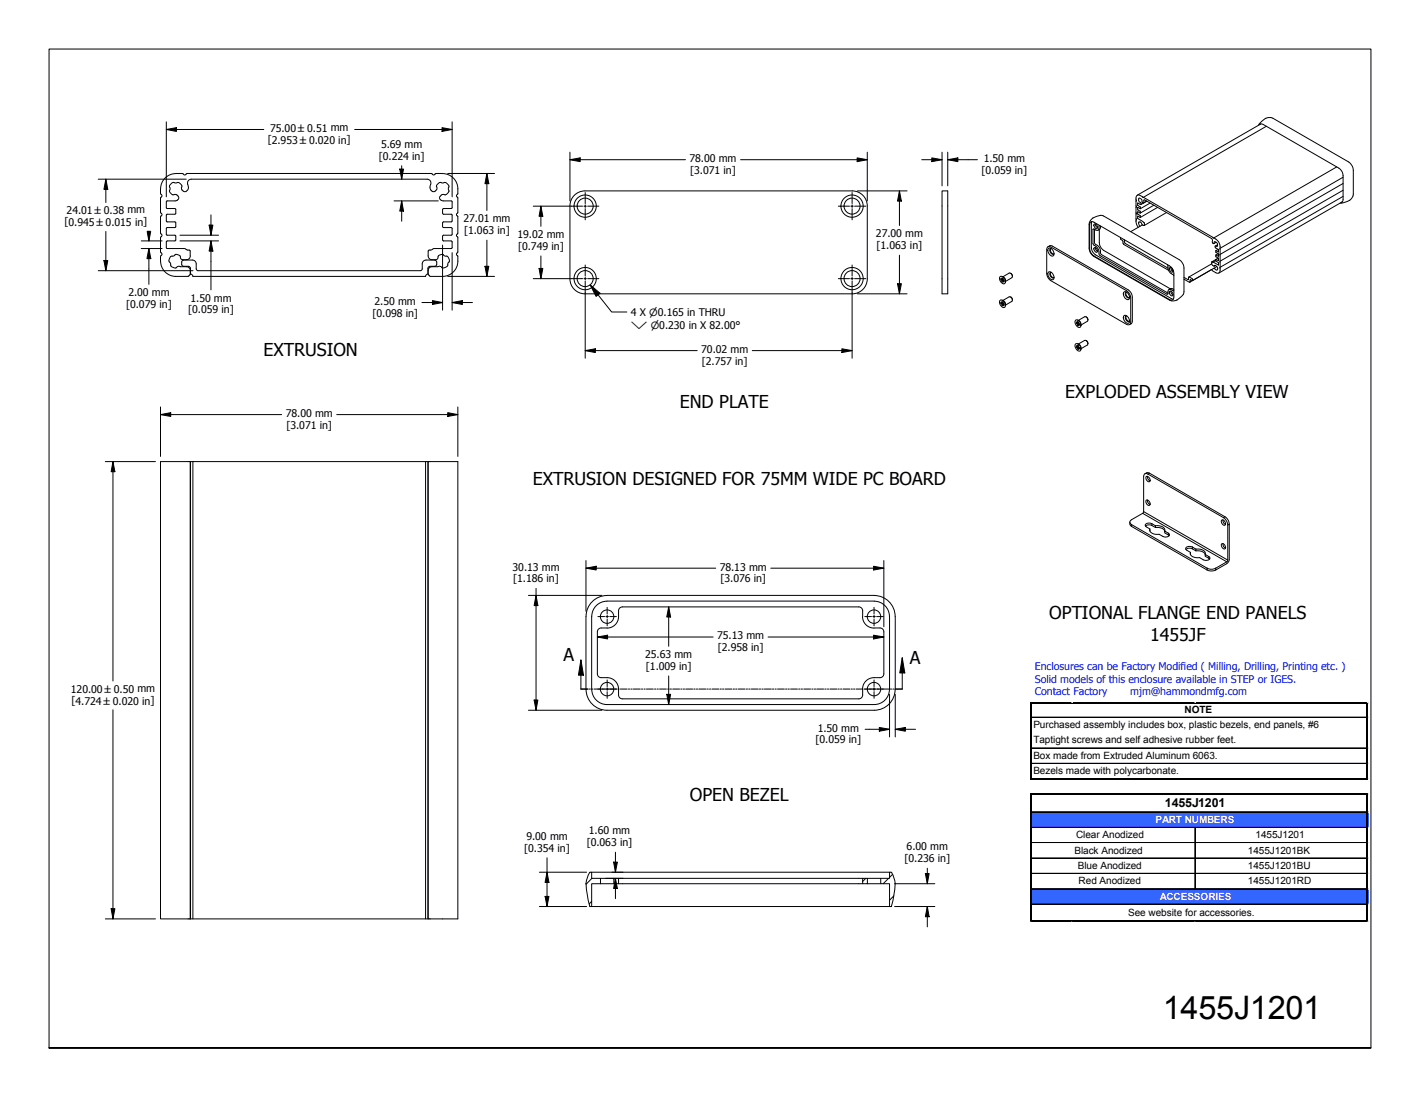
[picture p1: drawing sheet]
<svg xmlns="http://www.w3.org/2000/svg" width="279mm" height="216mm" viewBox="0 0 279 216" stroke-linecap="round" stroke-linejoin="round" font-family="sans-serif">
<!-- layer: 0 -->
<g fill="#36f">
<path d="M202.9 159.8h66.3v3.2h-66.3z" fill-rule="evenodd"/>
<path d="M202.9 174.9h66.3v3.2h-66.3z" fill-rule="evenodd"/>
</g>
<path d="M202.8 138.2v.1" fill="none" stroke="#dadcdd" stroke-width=".2"/>
<path d="M202.8 138.2l.2 .1z" fill-rule="evenodd" fill="#dadcdd"/>
<path d="M203 138.3h66.2" fill="none" stroke="#000" stroke-width=".22"/>
<path d="M269 138.2v.1" fill="none" stroke="#dadcdd" stroke-width=".2"/>
<path d="M269 138.2l.2 .1z" fill-rule="evenodd" fill="#dadcdd"/>
<path d="M203 141.1h65.9M203 141.2h65.9M203 147.2h65.9M203 147.3h65.9M203 150.2h65.9M203 150.3h65.9" fill="none" stroke="#000" stroke-width=".2"/>
<path d="M202.9 138.2v15.2" fill="none" stroke="#000" stroke-width=".22"/>
<path d="M210.9 138.2v.1" fill="none" stroke="#dadcdd" stroke-width=".2"/>
<path d="M210.9 138.2l.2 .1z" fill-rule="evenodd" fill="#dadcdd"/>
<path d="M235.1 138.2v.1" fill="none" stroke="#dadcdd" stroke-width=".2"/>
<path d="M235.1 138.2l.2 .1z" fill-rule="evenodd" fill="#dadcdd"/>
<path d="M269 138.5v14.9M203 153.2h66.2M203 156.3h66.2M269 156.4v25M203 181.3h66.2" fill="none" stroke="#000" stroke-width=".34"/>
<g fill="none" stroke="#000" stroke-width=".2">
<path d="M203 159.8h65.9M203 159.9h65.9M203 162.8h65.9M203 162.9h65.9M203 165.8h65.9M203 165.9h65.9M203 168.8h65.9M203 168.9h65.9M203 171.9h65.9M203 172h65.9M203 174.9h65.9M203 175h65.9"/>
<path d="M203 177.9h65.9M203 178h65.9M235.1 163v12.1M235.2 163v12.1"/>
</g>
<path d="M202.9 156.1v25.3" fill="none" stroke="#000" stroke-width=".22"/>
<path d="M202.8 181.4v.1" fill="none" stroke="#dadcdd" stroke-width=".2"/>
<path d="M202.8 181.4l.2 .1z" fill-rule="evenodd" fill="#dadcdd"/>
<path d="M210.9 181.4v.1" fill="none" stroke="#dadcdd" stroke-width=".2"/>
<path d="M210.9 181.4l.2 .1z" fill-rule="evenodd" fill="#dadcdd"/>
<path d="M235.1 181.4v.1" fill="none" stroke="#dadcdd" stroke-width=".2"/>
<path d="M235.1 181.4l.2 .1z" fill-rule="evenodd" fill="#dadcdd"/>
<path d="M269 181.4v.1" fill="none" stroke="#dadcdd" stroke-width=".2"/>
<path d="M269 181.4l.2 .1z" fill-rule="evenodd" fill="#dadcdd"/>
<path d="M269.2 138.3h.1" fill="none" stroke="#dadcdd" stroke-width=".2"/>
<path d="M269.2 138.3l.1 .2z" fill-rule="evenodd" fill="#dadcdd"/>
<path d="M269.2 141.1h.1" fill="none" stroke="#dadcdd" stroke-width=".2"/>
<path d="M269.2 141.1l.1 .2z" fill-rule="evenodd" fill="#dadcdd"/>
<path d="M269.2 147.2h.1" fill="none" stroke="#dadcdd" stroke-width=".2"/>
<path d="M269.2 147.2l.1 .2z" fill-rule="evenodd" fill="#dadcdd"/>
<path d="M269.2 150.2h.1" fill="none" stroke="#dadcdd" stroke-width=".2"/>
<path d="M269.2 150.2l.1 .2z" fill-rule="evenodd" fill="#dadcdd"/>
<path d="M269.2 153.2h.1" fill="none" stroke="#dadcdd" stroke-width=".2"/>
<path d="M269.2 153.2l.1 .2z" fill-rule="evenodd" fill="#dadcdd"/>
<path d="M269.2 156.3h.1" fill="none" stroke="#dadcdd" stroke-width=".2"/>
<path d="M269.2 156.3l.1 .1z" fill-rule="evenodd" fill="#dadcdd"/>
<path d="M269.2 159.8h.1" fill="none" stroke="#dadcdd" stroke-width=".2"/>
<path d="M269.2 159.8l.1 .2z" fill-rule="evenodd" fill="#dadcdd"/>
<path d="M269.2 162.8h.1" fill="none" stroke="#dadcdd" stroke-width=".2"/>
<path d="M269.2 162.8l.1 .2z" fill-rule="evenodd" fill="#dadcdd"/>
<path d="M269.2 165.8h.1" fill="none" stroke="#dadcdd" stroke-width=".2"/>
<path d="M269.2 165.8l.1 .2z" fill-rule="evenodd" fill="#dadcdd"/>
<path d="M269.2 168.8h.1" fill="none" stroke="#dadcdd" stroke-width=".2"/>
<path d="M269.2 168.8l.1 .2z" fill-rule="evenodd" fill="#dadcdd"/>
<path d="M269.2 171.9h.1" fill="none" stroke="#dadcdd" stroke-width=".2"/>
<path d="M269.2 171.9l.1 .1z" fill-rule="evenodd" fill="#dadcdd"/>
<path d="M269.2 174.9h.1" fill="none" stroke="#dadcdd" stroke-width=".2"/>
<path d="M269.2 174.9l.1 .2z" fill-rule="evenodd" fill="#dadcdd"/>
<path d="M269.2 177.9h.1" fill="none" stroke="#dadcdd" stroke-width=".2"/>
<path d="M269.2 177.9l.1 .2z" fill-rule="evenodd" fill="#dadcdd"/>
<path d="M269.2 181.3h.1" fill="none" stroke="#dadcdd" stroke-width=".2"/>
<path d="M269.2 181.3l.1 .1z" fill-rule="evenodd" fill="#dadcdd"/>
<!-- layer: Hatch (ANSI) -->
<path d="M116.4 177.4l-.5 .5M116.5 172.9l-1.2 1.1M120.9 172.9l-.1 .1M170.3 172.9l-.6 .6M174.8 172.9l-1 1M175.6 172.1l-.6 .6M175.9 176.3l-.9 .9" fill="none" stroke="#000" stroke-width=".2"/>
<!-- layer: Visible (ANSI) -->
<g fill="none" stroke="#000" stroke-width=".2">
<path d="M31.6 38.1a.48 .48 0 0 1 .3 .4 .48 .48 0 0 1-.3 .5v2.8a.46 .46 0 0 1 .3 .4 .46 .46 0 0 1-.3 .5v3.2a.46 .46 0 0 1 .3 .4 .46 .46 0 0 1-.3 .4M32.7 39.7v1.2M34.3 35.9h.6M34.3 35.9a.86 .86 0 0 0-.8 .4 .86 .86 0 0 0 0 .9 .84 .84 0 0 0 .2 1 .84 .84 0 0 0 .9 .1l.5 .3M34.6 34.1h1.3M34.6 34.2a2.99 2.99 0 0 0-3 3v.9M34.9 35.9l.5 .2 .4 .4M35 38.6a.59 .59 0 0 1 .1 .7 .59 .59 0 0 1-.7 .2h-1.5l-.2 .2M35.8 36.5v.3a.58 .58 0 0 0 .2 .8M35.9 34.2l.2 .1M36 37.6l.5 .1 .2-.1M36.8 34.2l-.2 .1a.28 .28 0 0 1-.3 .1 .28 .28 0 0 1-.2-.1"/>
<path d="M36.8 34.1h48.1M36.9 36.3l.2 .5M37.1 36.8l-.1 .5-.3 .3M37.6 35.3a.75 .75 0 0 0-.7 1M37.7 35.3h46.3M84 35.3a.85 .85 0 0 1 .6 1.3 .72 .72 0 0 0 .5 1 .72 .72 0 0 0 .9-.6 .76 .76 0 0 1 .8-1.1M84.9 34.2a.48 .48 0 0 0 .4 .2 .48 .48 0 0 0 .5-.2M85.8 34.1h1.3M86.8 35.9h.6M87.1 34.2a3.2 3.2 0 0 1 3 3.9M87.2 39.5h1.6l.2 .2M87.4 35.9a.87 .87 0 0 1 .8 1.3 .84 .84 0 0 1-.2 .9 .84 .84 0 0 1-1 .2 .64 .64 0 0 0-.5 .7 .64 .64 0 0 0 .7 .5"/>
<path d="M89 39.7v1.2M90.1 38.1a.48 .48 0 0 0-.3 .4 .48 .48 0 0 0 .3 .5v2.8a.47 .47 0 0 0-.3 .4 .47 .47 0 0 0 .3 .5v3.2a.47 .47 0 0 0-.3 .4 .47 .47 0 0 0 .3 .4M112.8 38.7a2.95 2.95 0 0 1 2.3-1.1h52.6a2.95 2.95 0 0 1 2.9 2.9v14.4a2.95 2.95 0 0 1-2.9 2.9h-52.6a2.95 2.95 0 0 1-3-2.9v-14.4l.1-.7zM185.4 37.6h1.1v20.2h-1.1zM223.5 39.6l.1 3.6a1.5 1.5 0 0 0 .4 1.5M223.6 39.5h-.1M225 38.8l13.7 8a2.1 2.1 0 0 1 1.4 2.3l-.1 3.6a.79 .79 0 0 1-.5 1.1l-1-.5-.1-.3-4.2 2.5v-.4l.4 .1-.1-.4-.5-.3-.2 .6-.8-.5M225 38.8l-.3-.1a.83 .83 0 0 0-1-.2l-.2 1.1M225 39.9v-.5l.2-.1 13.3 7.8a.61 .61 0 0 0 .3 .8l.5-.2M226.3 40l-1.9 1.1M247.6 24.6a2.34 2.34 0 0 1 2.8-1.3l14.9 8.6a2.11 2.11 0 0 1 1 1.6v4.7a2.02 2.02 0 0 1-1.9 1.7l-.7 .1M247.8 24.5l.3-.1 .4 .1 15.2 8.8 .4 .6 .2 .7v4.6l-.1 .4-.3 .2"/>
<path d="M248.1 24.4l-24.3 14M249.2 24.8l-24.2 14M263 32.9l-24.2 13.9M264.1 39.7l-24.3 14M264.3 34.9l-24.2 14M264.3 36.1l-24.2 14M264.3 37.4l-24.2 14M264.3 38.7l-24.2 13.9M31.6 46.8v2.8l.1 .1M31.7 49.8a.41 .41 0 0 1-.1 .7 3.3 3.3 0 0 0 2.3 3.8l3.1 .1 .2-.1M32.7 40.9l.2 .1 1.6 .1 .1 .9M34.6 42l-.2 .2h-1.6l-.1 1.3 .2 .2h1.5l.2 .1"/>
<path d="M34.6 43.9l-.1 .8-1.6 .1-.2 .2 .1 1.2 1.6 .1 .2 .2-.1 .9-1.7 .1v1.4h3.4l.6 .3h.5M35.5 52.5h1.2a.72 .72 0 0 1 .7 .7l-.1 .9M36.1 51.2l-.2 .1a.81 .81 0 0 0 0 1.1h.2M36.1 51.2h1.7M36.1 52.4h1M37.2 49.2l.2 .2M37.3 54.1l-.1 .2M37.4 49.4v1a.75 .75 0 0 1-.7 .7h-.7a.78 .78 0 0 1-.6-.8l-.2-.1a.57 .57 0 0 0-.9 .1 .9 .9 0 0 0-1 .6 .9 .9 0 0 0 .3 1 .78 .78 0 0 0 .5 .8 .78 .78 0 0 0 .8-.3l.6 .1M84.2 49.4v1a.75 .75 0 0 0 .8 .7h.7M84.4 54.1l.3 .3M84.4 49.2l-.1 .2M84.6 52.4l-.4 .4v1.1l-.4 .3-.1 .2h-45.7l-.3-.4-.2-.1v-1.1l-.4-.4"/>
<path d="M85.5 51.2l.2 .1a.81 .81 0 0 1 0 1.1h-1.1M85.6 51.2h-1.8a.75 .75 0 0 0-.7 .7l-.1 1.2-.3 .2h-43.7l-.3-.2a2.51 2.51 0 0 0-.3-1.7l-.5-.2M85.7 51.1a.77 .77 0 0 0 .6-.8l.8-.2 .3 .2a.88 .88 0 0 1 .9 1.3M87.1 41.2v.8M87.1 43.9v.7M87.1 46.5v.7M87.1 47.2l.2 .2 1.6 .1v1.4h-3.5l-.5 .3h-.5M87.1 44.6l.2 .2h1.6l.1 1.3-.2 .2h-1.5l-.2 .2M87.1 42l.2 .2h1.6l.1 1.3-.2 .2h-1.5l-.2 .1M88.3 51.6l-.1 .1a.86 .86 0 0 1-.5 .9 .86 .86 0 0 1-1-.2l-1.7 .1a.75 .75 0 0 0-.8 .7l.2 .9M89 40.9l-.2 .1h-1.5l-.2 .2M90 49.8a.41 .41 0 0 0 .1 .7 3.2 3.2 0 0 1-3 3.9h-2.4"/>
<path d="M90.1 46.8v2.8l-.1 .1M196.7 54.5l.2-.1a1 1 0 0 1 .8 1.4 .97 .97 0 0 1-1-1.3zM196.7 59.1l.2-.1a1.01 1.01 0 0 1 .8 1.5 1 1 0 0 1-1-1.4zM196.9 55.1l.2 .1v.2M196.9 59.7l.2 .1v.3M197.1 54.9l-.2-.1v.3M197.1 59.6l-.2-.1v.2M197.2 54.4l.6 .4v.7M197.2 59.1l.6 .4v.7M197.3 54.5l1.3-.8 .3 .1 .3 .4-.1 .5-1.3 .7M197.3 59.1l1.3-.7a.58 .58 0 0 1 .5 .9l-1.3 .7M197.3 54.8l-.2 .1v-.2l.4 .5"/>
<path d="M197.3 59.5l-.2 .1v-.2l.3 .1 .1 .6-.1-.1v.2l-.3-.1M197.4 55l-.5 .1M197.4 59.6l-.5 .1M197.4 55.1l-.3 .1M197.4 59.7l-.3 .1M197.4 55.1l-.3 .3M197.4 59.8l-.3 .3M197.5 55.2v.2l-.1-.1v.2l-.3-.1M197.5 55.2l-.1 .1M197.5 59.9l-.1 .1M198.8 53.8l.4 .3v.3M198.8 58.4l.4 .4v.3"/>
<path d="M206.1 48.6l.2-.1 .5 .1 15.1 8.8 .4 .6 .2 .7-.1 4.9a.5 .5 0 0 1-.7 .2l-15.2-8.7-.4-.6-.1-.7v-4.7zM206.2 48.6a.66 .66 0 0 1 .9-.1l15.1 8.7 .5 .6 .1 .7v4.7a.67 .67 0 0 1-.6 .7M206.3 48.9a.95 .95 0 0 1 .9 .5 .95 .95 0 0 1 0 1 1.05 1.05 0 0 1-.9-1.5zM206.3 53.5a.95 .95 0 0 1 .9 .5 .95 .95 0 0 1 0 1.1 1.05 1.05 0 0 1-.9-1.6zM206.7 48.9v.6l.3 .4 .3 .1M206.7 53.6v.6l.3 .3 .3 .2M206.8 48.9a.58 .58 0 0 0-.1 .8 .58 .58 0 0 0 .7 .2M206.8 53.6h-.1a.7 .7 0 0 0 .6 1.1l.1-.1M214.5 43.7l.2-.1 .5 .1 15.2 8.8 .4 .6 .2 .7-.1 5a.52 .52 0 0 1-.8 .2l-15.1-8.8-.5-.6-.1-.7v-4.7zM214.8 43.1a2.82 2.82 0 0 1 2.3-.6l14.9 8.6a2.11 2.11 0 0 1 1 1.6v4.7a2.2 2.2 0 0 1-2.9 1.7l-14.9-8.6a2.03 2.03 0 0 1-.9-1.7v-4.6l.1-.4zM214.8 43.6l-.1 5.1a1.72 1.72 0 0 0 .9 1.5l15.3 8.7M215.3 44.2a.53 .53 0 0 1 .6 .2 .53 .53 0 0 1-.1 .6l-.4-.3z"/>
<path d="M215.3 48.8a.53 .53 0 0 1 .6 .2 .53 .53 0 0 1-.1 .7l-.4-.3zM215.3 45.1l.2 2.9a1.76 1.76 0 0 1 1.1 1.9l13.2 7.8M215.5 44.1l.1 .3 .4 .4M215.5 48.7l.1 .4 .4 .4M216.3 45.1v3l.6 1 13.4 7.7M216.3 44.4l-.1 .1a.66 .66 0 0 1-.2 .8l-.9-.2 .1 3.1a1.76 1.76 0 0 1 1.1 1.9l.2 .2 13.1 7.6 .2-.1a.66 .66 0 0 1 .3-.8l.9 .2M216.5 44.5v.5l-.5 .3M220.5 46.8v.3l.4 .3 .2 .7 8.8 5.1M221.2 57.4a.95 .95 0 0 1 .9 .5 .95 .95 0 0 1-.1 1.1 1.05 1.05 0 0 1-.8-1.6zM221.2 47.2l.2 .7 8.4 4.9M221.6 57.5v.6l.3 .4 .3 .1M221.7 57.5a.62 .62 0 0 0-.2 .8 .62 .62 0 0 0 .7 .3v-.1"/>
<path d="M223.6 40.7h-.1M223.6 42l-.1 .1M223.6 43.2l-.1 .1M224.4 41.9l-.5-.2v.4l.5 .4v.3l-.5-.3-.1 .4 1.3 .9 .1 .4a.36 .36 0 0 1-.4 .1 .36 .36 0 0 1-.2-.4l-.1-.1a.3 .3 0 0 0-.5-.1 .3 .3 0 0 0 .1 .5l.2 .3M224.4 43.7h-.1M224.5 40.2l-.7-.2 .1 .4 .5 .3v.4l-.5-.3-.1 .4 .6 .4v.3M224.5 40.2h.1M224.5 40.2v-.3a.53 .53 0 0 1-.5-.4 .53 .53 0 0 1 .2-.5 .84 .84 0 0 1 .6 .8l.2 .2 .6-.4-1.1 .6M224.8 44.3l-2.3 1.3M227 40.4l-2.6 1.5M227.8 40.8l-3.4 2M229.5 41.8l-4.4 2.6"/>
<path d="M229.7 52.1l.1 .1a1.76 1.76 0 0 0 1.1 1.9l.1 .2M230 57l.4-.2 .6 .2M230.1 57.4a.54 .54 0 0 1 .6 .2 .54 .54 0 0 1 0 .6l-.5-.2zM230.1 52.7a.53 .53 0 0 1 .6 .2 .53 .53 0 0 1 0 .7l-.5-.3zM230.4 57.3l.1 .5 .3 .3M230.4 52.6l.1 .6 .3 .2M230.6 53.2l.2 .1M233 54.9l1 .7 .2-.1-.2 .1M238.4 51.9l-4.5 2.6M238.9 47.9a.24 .24 0 0 1 .1-.3 .24 .24 0 0 1 .3 .1 .51 .51 0 0 1 .1 .8l-.2-.1M239.2 52.2l-.3 .2M239.2 51.1v.3l.6 .4-.1 .4-1.2-.7a.52 .52 0 0 0 .5 .8 .33 .33 0 0 1 .5 .2l.1 .4-.1 .2-.7-.3"/>
<path d="M239.2 51.3l-.5 .3M239.2 51.1l-.8 .4M239.4 52.5l-4.8 2.7M239.5 48.2l-.4 .3 .2 .4 .4 .2M239.6 52.9l-.1 .1M239.7 50.8l-.5 .3M239.7 49.9l-.5 .3M239.7 49.1l-.5 .2M239.7 50.8v.5l-.5-.2M239.7 49.1v.5l-.5-.2v.3l.6 .3-.1 .4-.5-.2v.3l.5 .3M211.6 63.1l.2-.2a1.01 1.01 0 0 1 .7 1.5 1 1 0 0 1-.9-1.3zM211.6 67.7a.89 .89 0 0 1 .9 .4 .89 .89 0 0 1 0 1 1 1 0 0 1-.9-1.4z"/>
<path d="M211.8 63.6l.2 .2v.2M211.8 68.3l.2 .1v.2M212 63.3l.2 .1-.2 .1zM212 63.5l-.2-.1v.2M212 68.2l-.2-.1v.2M212 63l.6 .4 .1 .7M212 67.6l.6 .5 .1 .7M212.2 63.1l1.2-.8 .5 .2 .2 .4-.1 .3-1.3 .8M212.2 67.7l1.2-.7 .5 .2 .2 .4-.1 .3-1.3 .7M212.2 63.4l.2 .6-.2-.1v.2l-.2-.1M212.2 63.5l-.4 .1M212.2 68.1l-.2 .1v-.3l.4 .5"/>
<path d="M212.2 68.2l-.4 .1M212.2 63.6l-.2 .2M212.2 68.3l-.2 .1M212.3 63.7l-.3 .3M212.3 68.3l-.3 .3M212.4 68.4v.3l-.2-.2v.3l-.2-.2M212.4 63.8l-.2 .1M212.4 68.4l-.2 .1M213.7 62.4l.2 .1 .2 .5M213.7 67l.2 .2 .2 .4M221.2 62.1a.95 .95 0 0 1 .9 .5 .95 .95 0 0 1-.1 1 1.05 1.05 0 0 1-.8-1.5zM221.6 62.2v.5l.3 .4 .3 .1"/>
<path d="M221.7 62.2a.62 .62 0 0 0-.2 .7 .62 .62 0 0 0 .7 .4v-.1M31.6 90.8h5.8v90h-5.8zM37.4 90.8h.1M38 90.8h-.5v90M83.7 90.8h-45.7v90M84.2 90.8h-.5v90M84.2 90.8h5.9v90h-5.9zM84.2 90.8v90M225.2 93.3l.2-.1 .5 .1 14.8 8.6 .5 .4 .4 1v7.1l-2.4 1.4a1.72 1.72 0 0 1-1.7 0l-14.8-8.5a.51 .51 0 0 1-.4-.5 .51 .51 0 0 1 .4-.5l2.3-1.5v-7zM225.3 93.2a.68 .68 0 0 1 .9-.1l14.8 8.6a1.76 1.76 0 0 1 .9 1.5v7.1l-.5 .6-2.2 1.3-.7 .2-1-.2-14.8-8.6a.73 .73 0 0 1-.4-.8M225.5 98.4a.66 .66 0 0 1 .7 .4 .66 .66 0 0 1 0 .7l-.5-.2-.2-.5zM225.5 93.8a.66 .66 0 0 1 .7 .3 .66 .66 0 0 1 0 .7l-.5-.2-.2-.5z"/>
<path d="M225.8 93.7v.5l.5 .4M225.8 98.4v.4l.5 .5M117.1 119.4a2.99 2.99 0 0 1 2.3-1.1h52.6a3 3 0 0 1 3 3v14.4a2.99 2.99 0 0 1-3 3h-52.6a3 3 0 0 1-3-3v-14.4l.1-.7zM119.4 117.2h52.6M172 117.2a4.2 4.2 0 0 1 4.1 4.1v14.4a4.1 4.1 0 0 1-4.1 4.1h-52.6a4.1 4.1 0 0 1-4.1-4.1v-14.4a4.2 4.2 0 0 1 4.1-4.1M226.3 104.1a1.29 1.29 0 0 0 1.8 1.1 1.44 1.44 0 0 0 2 .2v-.3l-.9-.6v.4l.8 .5M226.3 104.5h.1M227.4 103.5v.3a1.47 1.47 0 0 0-2-.3M227.4 103.5l1.1 .1a.85 .85 0 0 1 .7 .9M227.4 103.8h.8a1.29 1.29 0 0 1 1 .7M227.4 103.5a1.68 1.68 0 0 0-1.8-.4l-.3 .3 .1 .1 .9 .6v.4M234.2 108.7a.93 .93 0 0 0 1.1 1h.8a1.41 1.41 0 0 0 1.9 .3v-.3l-.9-.6v.4l.9 .5"/>
<path d="M235.3 108.1a1.41 1.41 0 0 0-2-.3v.3l.9 .6v.4M235.3 108.1v.3a1.43 1.43 0 0 0-2-.2M235.3 108.1l1.1 .1a.81 .81 0 0 1 .7 .9 1.62 1.62 0 0 0-1.8-.7M240.4 107a.66 .66 0 0 1 .6 .3 .66 .66 0 0 1 0 .7l-.5-.2-.2-.4zM240.4 102.4a.66 .66 0 0 1 .6 .3 .66 .66 0 0 1 0 .7l-.5-.2-.2-.5zM240.6 102.3l.2 .7 .3 .2M240.6 107l.2 .6 .3 .3M119.5 133.4a2.25 2.25 0 0 1 2.2 2.2v1.2a.75 .75 0 0 0 .8 .7h46.5a.75 .75 0 0 0 .7-.7v-1.2M119.5 123.6h-1.2a.75 .75 0 0 0-.8 .7v8.3a.75 .75 0 0 0 .8 .8h1.2M169.7 121.4a2.22 2.22 0 0 0 2.3 2.2h1.2a.75 .75 0 0 1 .7 .7v8.3a.75 .75 0 0 1-.7 .8 2.9 2.9 0 0 0-3.2 1.1l-.3 1.1M169.7 121.3v-1.1a.75 .75 0 0 0-.7-.8h-46.5a.75 .75 0 0 0-.8 .8 2.88 2.88 0 0 1-1.1 3.1l-1.1 .3M116 178.3l.2 .1"/>
<path d="M116.4 178.4h58.6M116.4 171.7h58.6M118.2 173.9v-1h-1.8v-1.2h-.3a4.7 4.7 0 0 0-.6 4.1l.5 2.5M118.2 173.9h-1.8v4.5h-.2M118.2 173.9h2.6M118.2 172.9h2.6M120.8 172.9h.9v1h-.9zM121.7 173.9h48M121.7 172.9h48M169.7 172.9h1v1h-1zM170.7 172.9h4.3v-1.2h.3a4.8 4.8 0 0 1 .7 4.1l-.6 2.5M170.7 173.9h2.6"/>
<path d="M173.3 172.9v1h1.7v4.5h.3M175.4 178.3l-.1 .1M37.4 180.8h46.8"/>
<circle cx="115.1" cy="40.6" r="1.58"/>
<circle cx="115.1" cy="54.8" r="1.58"/>
<circle cx="115.1" cy="40.6" r="2.19"/>
<circle cx="115.1" cy="54.8" r="2.19"/>
<circle cx="167.7" cy="40.6" r="1.58"/>
<circle cx="167.7" cy="54.8" r="1.58"/>
<circle cx="167.7" cy="54.8" r="2.19"/>
<circle cx="167.7" cy="40.6" r="2.19"/>
<circle cx="119.5" cy="121.4" r="1.32"/>
<circle cx="119.5" cy="135.6" r="1.32"/>
<circle cx="172" cy="121.4" r="1.32"/>
<circle cx="172" cy="135.6" r="1.32"/>
</g>
<!-- layer: Visible Narrow (ANSI) -->
<path d="M226.2 93.1l-.3 .2M222.7 103.3v.3M224.8 101l16.6 9.6M225 100.7l16.6 9.5M226.6 103.1v.3M229.9 104.9v.4M234.6 107.7v.3M237.5 111.8v.4M237.8 109.5v.4M239.2 111.8v.4M241 101.7l-.3 .2M241.9 103.2l-.3 .1" fill="none" stroke="#000" stroke-width=".2"/>
<!-- layer: Section Line (ANSI) -->
<g fill="none" stroke="#000" stroke-width=".2">
<path d="M114.3 129.9l.5 3h-1zM114.3 129.9v5.7h1.4M115.9 135.6h.3M116.4 135.6h.2M116.9 135.6h1.3M118.5 135.6h.2M119 135.6h.2M119.5 135.6h1.3M121.1 135.6h.2M121.5 135.6h.3M122 135.6h1.4M123.6 135.6h.3"/>
<path d="M124.1 135.6h.3M124.6 135.6h1.4M126.2 135.6h.3M126.7 135.6h.3M127.2 135.6h1.3M128.8 135.6h.3M129.3 135.6h.2M129.8 135.6h1.3M131.4 135.6h.2M131.8 135.6h.3M132.4 135.6h1.3M133.9 135.6h.3"/>
<path d="M134.4 135.6h.3M134.9 135.6h1.4M136.5 135.6h.3M137 135.6h.3M137.5 135.6h1.4M139.1 135.6h.3M139.6 135.6h.2M140.1 135.6h1.3M141.7 135.6h.2M142.2 135.6h.2M142.7 135.6h1.3M144.3 135.6h.2"/>
<path d="M144.7 135.6h.3M145.2 135.6h1.4M146.8 135.6h.3M147.3 135.6h.3M147.8 135.6h1.4M149.4 135.6h.3M149.9 135.6h.3M150.4 135.6h1.4M152 135.6h.3M152.5 135.6h.2M153 135.6h1.3M154.6 135.6h.2"/>
<path d="M155 135.6h.3M155.6 135.6h1.3M157.1 135.6h.3M157.6 135.6h.3M158.1 135.6h1.4M159.7 135.6h.3M160.2 135.6h.3M160.7 135.6h1.4M162.3 135.6h.3M162.8 135.6h.2M163.3 135.6h1.4M164.9 135.6h.2"/>
<path d="M165.4 135.6h.2M165.9 135.6h1.3M167.4 135.6h.3M167.9 135.6h.3M168.4 135.6h1.4M170 135.6h.3M170.5 135.6h.3M171 135.6h1.4M172.6 135.6h.3M173.1 135.6h.3M173.6 135.6h1.4M175.2 135.6h.3"/>
<path d="M175.7 135.6h.2M177.5 129.5l.5 2.9h-1zM177.5 129.5v6.1h-1.3"/>
</g>
<g fill="#000">
<path d="M114.3 129.9l.5 3h-1z" fill-rule="evenodd"/>
<path d="M177.5 129.5l.5 2.9h-1z" fill-rule="evenodd"/>
</g>
<!-- layer: Sketch Geometry (ANSI) -->
<path d="M9.7 206.2v-196.5h260v196.5h-260h260" fill="none" stroke="#000" stroke-width=".2"/>
<!-- layer: Dimension (ANSI) -->
<g fill="none" stroke="#000" stroke-width=".2">
<path d="M19.3 35.3h17.3M20.8 35.3l.4 2h-.8zM20.8 35.3v4.6M32.7 25.5l2-.4v.8zM32.7 25.5h19.2M32.7 24v14.7M69.8 25.5h19.2M77.5 39.5h8.7M78.7 33.3h.7l-.4 2zM79 39.5l.4 2.1h-.7zM79 32.6v2.7M79 39.5v4"/>
<path d="M87 25.1l2 .4-2 .4zM88.1 34.1h9.2M89 24v14.7M95.8 34.1l.4 2.1h-.8zM95.8 34.1v7.3M112.1 31.4l2.1-.3v.7zM112.1 31.4h22.8M112.1 30v9.5M145.7 31.4h24.9M168.7 31.1l1.9 .3-1.9 .4zM168.7 37.6h9.8M170.6 30v9.5"/>
<path d="M177 37.6l.4 2h-.8zM177 37.6v6.8M181.4 31.4h4M183.3 31.1l2.1 .3-2.1 .4zM185.4 30v6.6M186.5 31.4l2-.3v.7zM186.5 31.4h5.8M186.5 30v6.6M19.3 53.3h18.7M20.4 51.3h.8l-.4 2zM20.8 45.6v7.7M27.8 47.4h4.1"/>
<path d="M27.8 48.9h4.1M29 45.6l.3 1.8v-1.8M29.3 48.9l.4 2h-.8zM29.3 48.9v7.1M29.7 45.6l-.4 1.8M35.4 47.4h7.6M35.4 46.3h7.6M41.1 44.3h.8l-.4 2zM41.5 47.4l.4 2h-.8zM41.5 42.3v4M41.5 47.4v9.6M83 59.5h4.1"/>
<path d="M85.1 59.2l2 .3-2 .4zM87.1 48.2v12.8M88.1 54.4h9.2M89 59.5l2-.3v.7zM89 49.7v11.3M89 59.5h4M95.4 52.4h.8l-.4 2zM95.8 47.3v7.1M104.9 40.6h7.5M104.9 54.8h7.5M106.1 52.8h.7l-.4 2zM106.4 40.6l.4 2h-.7z"/>
<path d="M106.4 40.6v3.9M106.4 50.4v4.4M115.1 57.5v13M167.7 57.5v13M168.7 57.8h9.8M176.6 55.8h.8l-.4 2zM177 50.2v7.6M115.1 69l2-.4v.8zM115.1 69h22.1M148 69h19.7M165.7 68.6l2 .4-2 .4zM20.7 90.8h9.9"/>
<path d="M22.2 90.8l.4 2h-.7zM22.2 90.8v43.2M31.6 81.6l2-.4v.8zM31.6 81.6h23.8M31.6 80.1v9.7M66.3 81.6h23.8M88.1 81.2l2 .4-2 .4zM90.1 80.1v9.7M104 117.2h14.4M105.5 117.2l.3 2h-.7zM105.5 115.8v24M115.3 111.8l2-.4v.8z"/>
<path d="M115.3 111.8h25.5M115.3 110.3v10M131.6 119.4l.4 2h-.8zM131.6 119.4v7.8M151.7 111.8h22.2M171.9 111.4l2 .4-2 .4zM173.9 110.3v13.1M22.2 139.7v41.1M104 139.8h14.4M105.1 137.8h.7l-.3 2zM117.5 125.4l2-.4v.8zM117.5 125.4h22.8"/>
<path d="M131.2 136.7h.8l-.4 2zM131.6 133v5.7M151.1 125.4h22.8M171.9 125l2 .4-2 .4zM175 136.7v8.3M176.1 136.7v8.3M170.2 143.5h4.8M173 143.2l2 .3-2 .4zM176.1 143.5l2-.3v.7zM176.1 143.5h4M21.9 178.8h.7l-.4 2zM106.1 178.4h9.3"/>
<path d="M106.1 171.7h9.3M107.3 176.4h.7l-.4 2zM107.6 171.7l.4 2h-.7zM107.6 168.8v9.6M119.1 172.9h3.5M120.4 171.7h2.2M120.7 169.7h.8l-.4 2zM121.1 172.9l.4 2h-.8zM121.1 167.7v4M121.1 172.9v4M176 178.4h7.9M176 173.9h7.9"/>
<path d="M182.1 171.9h.7l-.3 2zM182.5 178.4l.3 2h-.7zM182.5 170.9v3M182.5 178.4v4M20.7 180.8h9.9"/>
</g>
<g fill="#000">
<path d="M20.8 35.3l.4 2h-.8z" fill-rule="evenodd"/>
<path d="M32.7 25.5l2-.4v.8z" fill-rule="evenodd"/>
<path d="M78.7 33.3h.7l-.4 2z" fill-rule="evenodd"/>
<path d="M87 25.1l2 .4-2 .4z" fill-rule="evenodd"/>
<path d="M95.8 34.1l.4 2.1h-.8z" fill-rule="evenodd"/>
<path d="M112.1 31.4l2.1-.3v.7z" fill-rule="evenodd"/>
<path d="M168.7 31.1l1.9 .3-1.9 .4z" fill-rule="evenodd"/>
<path d="M177 37.6l.4 2h-.8z" fill-rule="evenodd"/>
<path d="M183.3 31.1l2.1 .3-2.1 .4z" fill-rule="evenodd"/>
<path d="M186.5 31.4l2-.3v.7z" fill-rule="evenodd"/>
<path d="M20.4 51.3h.8l-.4 2z" fill-rule="evenodd"/>
<path d="M28.9 45.4h.8l-.4 2z" fill-rule="evenodd"/>
<path d="M29.3 48.9l.4 2h-.8z" fill-rule="evenodd"/>
<path d="M41.1 44.3h.8l-.4 2z" fill-rule="evenodd"/>
<path d="M41.5 47.4l.4 2h-.8z" fill-rule="evenodd"/>
<path d="M79 39.5l.4 2.1h-.7z" fill-rule="evenodd"/>
<path d="M85.1 59.2l2 .3-2 .4z" fill-rule="evenodd"/>
<path d="M89 59.5l2-.3v.7z" fill-rule="evenodd"/>
<path d="M95.4 52.4h.8l-.4 2z" fill-rule="evenodd"/>
<path d="M106.1 52.8h.7l-.4 2z" fill-rule="evenodd"/>
<path d="M106.4 40.6l.4 2h-.7z" fill-rule="evenodd"/>
<path d="M176.6 55.8h.8l-.4 2z" fill-rule="evenodd"/>
<path d="M115.1 69l2-.4v.8z" fill-rule="evenodd"/>
<path d="M165.7 68.6l2 .4-2 .4z" fill-rule="evenodd"/>
<path d="M22.2 90.8l.4 2h-.7z" fill-rule="evenodd"/>
<path d="M31.6 81.6l2-.4v.8z" fill-rule="evenodd"/>
<path d="M88.1 81.2l2 .4-2 .4z" fill-rule="evenodd"/>
<path d="M105.5 117.2l.3 2h-.7z" fill-rule="evenodd"/>
<path d="M115.3 111.8l2-.4v.8z" fill-rule="evenodd"/>
<path d="M171.9 111.4l2 .4-2 .4z" fill-rule="evenodd"/>
<path d="M105.1 137.8h.7l-.3 2z" fill-rule="evenodd"/>
<path d="M117.5 125.4l2-.4v.8z" fill-rule="evenodd"/>
<path d="M131.2 136.7h.8l-.4 2z" fill-rule="evenodd"/>
<path d="M131.6 119.4l.4 2h-.8z" fill-rule="evenodd"/>
<path d="M171.9 125l2 .4-2 .4z" fill-rule="evenodd"/>
<path d="M173 143.2l2 .3-2 .4z" fill-rule="evenodd"/>
<path d="M176.1 143.5l2-.3v.7z" fill-rule="evenodd"/>
<path d="M21.9 178.8h.7l-.4 2z" fill-rule="evenodd"/>
<path d="M107.3 176.4h.7l-.4 2z" fill-rule="evenodd"/>
<path d="M107.6 171.7l.4 2h-.7z" fill-rule="evenodd"/>
<path d="M120.7 169.7h.8l-.4 2z" fill-rule="evenodd"/>
<path d="M121.1 172.9l.4 2h-.8z" fill-rule="evenodd"/>
<path d="M182.1 171.9h.7l-.3 2z" fill-rule="evenodd"/>
<path d="M182.5 178.4l.3 2h-.7z" fill-rule="evenodd"/>
</g>
<!-- layer: Center Mark (ANSI) -->
<g fill="none" stroke="#000" stroke-width=".2">
<path d="M115.1 37.9v2.2M167.7 37.9v2.2M112.4 40.6h2.2M112.4 54.8h2.2M114.9 40.6h.5M114.9 54.8h.5M115.1 40.3v.5M115.1 41.1v2.2M115.1 52.2v2.1M115.1 54.6v.5M115.1 55.3v2.2M115.6 40.6h2.2"/>
<path d="M115.6 54.8h2.2M165 40.6h2.2M165 54.8h2.2M167.4 40.6h.5M167.4 54.8h.5M167.7 40.3v.5M167.7 41.1v2.2M167.7 52.2v2.1M167.7 54.6v.5M167.7 55.3v2.2M168.1 40.6h2.2M168.1 54.8h2.2"/>
<path d="M119.5 119.5v1.3M172 119.5v1.3M117.6 121.3h1.4M117.6 135.6h1.4M119.2 121.3h.5M119.2 135.6h.5M119.5 121.1v.5M119.5 121.9v1.3M119.5 133.8v1.3M119.5 135.4v.5M119.5 136.1v1.3M120 121.3h1.3"/>
<path d="M120 135.6h1.3M170.2 121.3h1.3M170.2 135.6h1.3M171.7 121.3h.5M171.7 135.6h.5M172 121.1v.5M172 121.9v1.3M172 133.8v1.3M172 135.4v.5M172 136.1v1.3M172.5 121.3h1.3M172.5 135.6h1.3"/>
</g>
<!-- layer: Symbol (ANSI) -->
<path d="M116.1 56.1l2 1.6-.8 .6zM116.1 56.1l4.3 5.3h2.9" fill="none" stroke="#000" stroke-width=".2"/>
<path d="M116.1 56.1l2 1.6-.8 .6z" fill-rule="evenodd" fill="#000"/>
<text font-size="6.4" x="228.8" y="200.6">1455J1201</text>
<g font-size="3.5">
<text x="51.9" y="70">EXTRUSION</text>
<text x="133.8" y="80.4">END PLATE</text>
<text x="209.6" y="78.2">EXPLODED ASSEMBLY VIEW</text>
<text x="104.8" y="95.4">EXTRUSION DESIGNED FOR 75MM WIDE PC BOARD</text>
<text x="206.5" y="121.9">OPTIONAL FLANGE END PANELS</text>
<text x="110.9" y="130.1">A</text>
<text x="179" y="130.6">A</text>
<text x="226.3" y="126.1">1455JF</text>
<text x="135.7" y="157.6">OPEN BEZEL</text>
</g>
<text font-size="2.4" x="229.2" y="158.8">1455J1201</text>
<g font-size="2.1">
<text x="52.7" y="28.2">[2.953 ±0.020 in]</text>
<text x="53.1" y="26">75.00 ±0.51 mm</text>
<text x="75" y="29.1">5.69 mm</text>
<text x="74.5" y="31.4">[0.224 in]</text>
<text x="135.7" y="31.9">78.00 mm</text>
<text x="135.8" y="34.2">[3.071 in]</text>
<text x="193.1" y="34.2">[0.059 in]</text>
<text x="193.5" y="31.9">1.50 mm</text>
<text x="12.7" y="44.3">[0.945 ±0.015 in]</text>
<text x="13.1" y="42.2">24.01 ±0.38 mm</text>
<text x="91.2" y="43.8">27.01 mm</text>
<text x="91.3" y="46.1">[1.063 in]</text>
<text x="101.8" y="46.9">19.02 mm</text>
<text x="172.4" y="46.7">27.00 mm</text>
<text x="101.9" y="49.2">[0.749 in]</text>
<text x="172.5" y="49">[1.063 in]</text>
<text x="25.3" y="58.3">2.00 mm</text>
<text x="37.5" y="59.4">1.50 mm</text>
<text x="24.8" y="60.6">[0.079 in]</text>
<text x="37" y="61.7">[0.059 in]</text>
<text x="73.3" y="62.3">[0.098 in]</text>
<text x="73.7" y="60">2.50 mm</text>
<text x="124.1" y="62.1">4 X ⌀0.165 in THRU</text>
<text x="138" y="69.5">70.02 mm</text>
<text x="138.1" y="71.8">[2.757 in]</text>
<text x="56.2" y="82.1">78.00 mm</text>
<text x="56.3" y="84.4">[3.071 in]</text>
<text x="100.8" y="112.3">30.13 mm</text>
<text x="141.6" y="112.3">78.13 mm</text>
<text x="101" y="114.6">[1.186 in]</text>
<text x="141.8" y="114.6">[3.076 in]</text>
<text x="141.1" y="125.9">75.13 mm</text>
<text x="127" y="129.5">25.63 mm</text>
<text x="127.1" y="131.8">[1.009 in]</text>
<text x="141.2" y="128.2">[2.958 in]</text>
<text x="13.9" y="136.4">120.00 ±0.50 mm</text>
<text x="14.1" y="138.5">[4.724 ±0.020 in]</text>
<text x="160.4" y="146.3">[0.059 in]</text>
<text x="160.9" y="144">1.50 mm</text>
<text x="103.1" y="167.6">[0.354 in]</text>
<text x="103.6" y="165.3">9.00 mm</text>
<text x="115.4" y="166.5">[0.063 in]</text>
<text x="115.9" y="164.2">1.60 mm</text>
<text x="178.4" y="167.3">6.00 mm</text>
<text x="178" y="169.7">[0.236 in]</text>
</g>
<g font-size="2.1" fill="#00f">
<text x="203.6" y="131.9">Enclosures can be Factory Modified ( Milling, Drilling, Printing etc. )</text>
<text x="203.6" y="134.4">Solid models of this enclosure available in STEP or IGES.</text>
<text x="203.6" y="136.8">Contact Factory</text>
<text x="222.4" y="136.8">mjm@hammondmfg.com</text>
</g>
<g font-size="2">
<text x="124.1" y="64.8">⌵ ⌀0.230 in X 82.00°</text>
<text x="203.3" y="143.3">Purchased assembly includes box, plastic bezels, end panels, #6</text>
<text x="233.1" y="140.3">NOTE</text>
<text x="203.3" y="146.2">Taptight screws and self adhesive rubber feet.</text>
<text x="203.3" y="149.4">Box made from Extruded Aluminum 6063.</text>
<text x="203.3" y="152.4">Bezels made with polycarbonate.</text>
<text x="211.4" y="168">Black Anodized</text>
<text x="211.7" y="165">Clear Anodized</text>
<text x="245.5" y="168">1455J1201BK</text>
<text x="247" y="165">1455J1201</text>
<text x="212.1" y="171">Blue Anodized</text>
<text x="245.5" y="171">1455J1201BU</text>
<text x="212.2" y="174.1">Red Anodized</text>
<text x="245.5" y="174.1">1455J1201RD</text>
<text x="222" y="180.3">See website for accessories.</text>
</g>
<g font-size="2" fill="#fff">
<text x="227.4" y="162">PART NUMBERS</text>
<text x="228.2" y="177.1">ACCESSORIES</text>
</g>
</svg>
